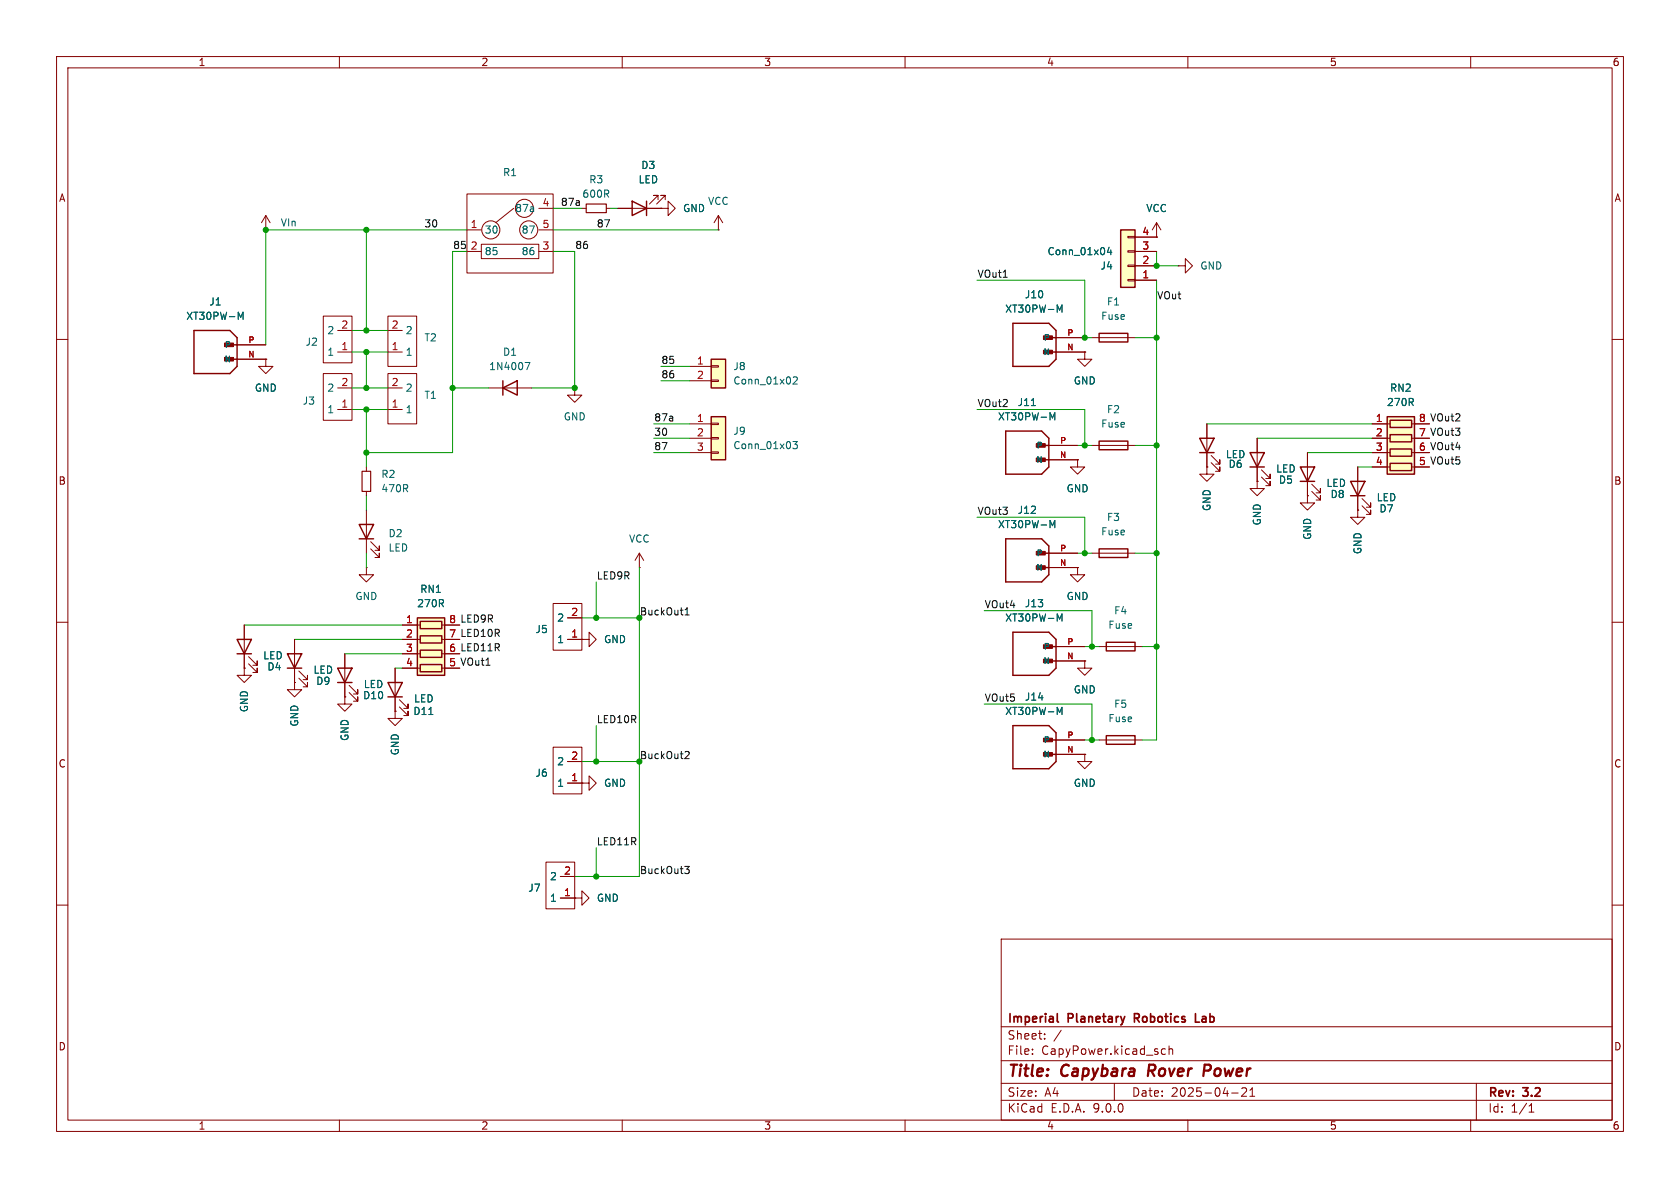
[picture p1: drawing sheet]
<svg xmlns="http://www.w3.org/2000/svg" width="297mm" height="210mm" viewBox="0 0 297 210" stroke-linecap="round" stroke-linejoin="round" font-family="sans-serif">
<g fill="none" stroke="#840000" stroke-width=".18">
<path d="M10 10h277v190h-277zM12 12h273v186h-273zM60 10v2M110 10v2M160 10v2M210 10v2M260 10v2M102.9 36.8h.7M107.2 36.8h.7M204.5 39.4l-.8 1.2M204.5 39.4l.7 1.2M204.5 39.4v2.5"/>
<path d="M68.6 55.9h5.1v8.9h-5.1zM68.6 58.4h2.5M204.5 41.9h.1M208.3 47h1.2v-1.3l1.3 1.3-1.3 1.3v-1.3M208.3 47h.1M10 60h2M47 63.5v1.3h1.3l-1.3 1.2-1.3-1.2h1.3M47 63.5h.1M57.1 66h5.1v8.3h-5.1zM59.7 72.4h2.5M59.7 68.6h2.5M68.6 66h5.1v8.9h-5.1z"/>
<path d="M68.6 62.2h2.5M68.6 72.4h2.5M68.6 68.6h2.5M185.4 78.7h5.1M191.8 62.2v1.3h1.2l-1.2 1.3-1.3-1.3h1.3M191.8 62.2h.1M193 78.7h7.7M285 60h2M185.4 81.3h5.1M190.5 81.3v1.3h1.3l-1.3 1.2-1.3-1.2h1.3M190.5 81.3h.1M10 110h2"/>
<path d="M285 110h2M96.5 152.4h5.1v8.3h-5.1zM99.1 158.8h2.5M99.1 154.9h2.5M101.6 158.8h1.3v-1.3l1.2 1.3-1.2 1.2v-1.2M101.6 158.8h.1M10 160h2M177 166h108v32h-108zM285 160h2M60 198v2M110 198v2M160 198v2"/>
<path d="M177 194.5h108M177 191.5h108M177 187.5h108M177 181.5h108M182.5 186.3v.1M182.5 185.5v.1M184.7 183.6v.1M184.7 182.8v.1M187.6 182.1l-1.3 2M197 191.5v3M205.3 186.1l.3 .3 .4-.1M206 185.5l-.4-.1-.3 .3"/>
<path d="M206.7 185.5l.2-.1 .3 .1 .1 .9M206.7 184.9v1.5M210 198v2M217.7 193.2h1.2M219.5 192.4l.6-.1 .2 .1 .1 .3-.9 1.1h.9M221 193.8h.8M221 192.7l.4-.4v1.5M260 198v2M261 191.5v6.5M270.3 196.6h.9M270.3 195.5l.4-.4v1.5"/>
</g>
<path d="M203.2 188.2l-.3 2M213.7 188.2h-.7l-.3 2M213.8 189.2l-1 .1" fill="none" stroke="#840000" stroke-width=".4"/>
<path d="M186.9 179.2v1.3l.2 .2M200.6 180h.5M201.1 179.2h-.5v1.5M211.3 179.2v1.5h.8" fill="none" stroke="#840000" stroke-width=".3"/>
<path d="M177.8 76.2h6.3l1.3 1.3v5.1l-1.3 1.2h-6.3zM183.5 78.7h1.9M194.3 78h5.1v1.5h-5.1zM183.5 81.3h1.9" fill="none" stroke="#840000" stroke-width=".25"/>
<g fill="#840000" stroke="#840000" stroke-width=".18">
<path d="M183.2 78.4h1.6v.7h-1.6z"/>
<path d="M183.2 81h1.6v.6h-1.6z"/>
</g>
<path d="M182.3 71.7h.8M185.6 73l.5 .9 .4-.9v1.2" fill="none" stroke="#006464" stroke-width=".18"/>
<path d="M103.6 36.1h3.6v1.5h-3.6z" fill="none" stroke="#840000" stroke-width=".2"/>
<path d="M73.8 109.2h4.8v10.2h-4.8z" fill="#ffffc2"/>
<g fill="none" stroke="#840000" stroke-width=".25">
<path d="M179.1 57.2h6.3l1.3 1.2v5.1l-1.3 1.3h-6.3zM184.8 59.7h1.9M194.3 58.9h5.1v1.6h-5.1zM184.8 62.2h1.9M212.1 77.5h2.5l-1.2 2.5zM212.1 80h2.5M73.8 109.2h4.8v10.2h-4.8zM74.3 109.9h3.8v1.2h-3.8zM74.3 112.4h3.8v1.3h-3.8zM74.3 114.9h3.8v1.3h-3.8zM74.3 117.5h3.8v1.2h-3.8zM68.6 120.7h2.5l-1.3 2.5z"/>
<path d="M68.6 123.2h2.5"/>
</g>
<g fill="none" stroke="#840000" stroke-width=".18">
<path d="M82.5 34.3h15.3v14h-15.3zM90.8 36.8l-3.2 2.6M95.2 36.8h2.6M82.5 40.6h2.6M82.5 44.5h2.6M85.1 43.2h10.1v2.5h-10.1zM95.2 40.6h2.6M95.2 44.5h2.6M186.7 59.7h5.1M193 59.7h7.7M186.7 62.2h5.1M213.4 74.9v7.7"/>
<path d="M213.4 82.6v1.2h1.2l-1.2 1.3-1.3-1.3h1.3M213.4 82.6h.1M214.1 81.8l1.5 1.5v-.7v.7h-.7M214.1 80.5l1.5 1.5v-.7v.7h-.7M69.8 118.1v7.6M71.1 110.5h3.2M71.1 113h3.2M71.1 115.6h3.2M71.1 118.1h3.2M78.1 110.5h3.2M78.1 113h3.2M78.1 115.6h3.2"/>
<path d="M78.1 118.1h3.2M69.8 125.7v1.3h1.3l-1.3 1.3-1.2-1.3h1.2M69.8 125.7h.1M70.6 125l1.5 1.5v-.8v.8h-.7M70.6 123.7l1.5 1.5v-.7v.7h-.7"/>
<circle cx="92.7" cy="36.8" r="1.6"/>
<circle cx="86.8" cy="40.6" r="1.6"/>
<circle cx="93.5" cy="40.6" r="1.6"/>
</g>
<g fill="#840000" stroke="#840000" stroke-width=".18">
<path d="M184.5 59.4h1.6v.6h-1.6z"/>
<path d="M184.5 61.9h1.6v.6h-1.6z"/>
</g>
<path d="M186.9 53.9l.4 .9 .4-.9v1.3M75.8 126.3h.7" fill="none" stroke="#006464" stroke-width=".18"/>
<path d="M198.1 40.6h2.6v10.2h-2.6z" fill="#ffffc2"/>
<g fill="none" stroke="#840000" stroke-width=".25">
<path d="M111.8 35.6l2.5 1.2-2.5 1.3zM114.3 35.6v2.5M34.3 58.4h6.3l1.3 1.3v5.1l-1.3 1.2h-6.3zM198.1 40.6h2.6v10.2h-2.6zM40 61h1.9M40 63.5h1.9M88.9 68.6l2.5-1.3v2.6zM88.9 67.3v2.6M229.9 82.6h2.5l-1.3 2.5zM229.9 85.1h2.5M41.9 113h2.5l-1.2 2.6zM41.9 115.6h2.5"/>
<path d="M50.8 115.6h2.5l-1.2 2.5zM50.8 118.1h2.5M59.7 118.1h2.5l-1.2 2.6zM59.7 120.7h2.5"/>
</g>
<g fill="none" stroke="#840000" stroke-width=".18">
<path d="M47 38.1l-.8 1.3M47 38.1l.8 1.3M47 38.1v2.5M109.2 36.8h7.6M116.3 35.3v-.8h-.7h.7l-1.5 1.6M116.8 36.8h1.3v-1.2l1.3 1.2-1.3 1.3v-1.3M116.8 36.8h.1M117.6 35.3v-.8h-.8h.8l-1.5 1.6M127 38.1l-.8 1.3M127 38.1l.8 1.3M127 38.1v2.5M47 40.6h.1"/>
<path d="M57.1 55.9h5.1v8.2h-5.1zM59.7 58.4h2.5M127 40.6h.1M199.4 49.4h1.3v.3h-1.3zM199.4 46.9h1.3v.2h-1.3zM199.4 44.3h1.3v.3h-1.3zM199.4 41.8h1.3v.2h-1.3zM200.7 49.5h3.8M200.7 47h3.8M200.7 44.5h3.8M200.7 41.9h3.8M41.9 61h5.1"/>
<path d="M41.9 63.5h5.1M59.7 62.2h2.5M86.4 68.6h7.6M101.6 68.6v1.3h1.3l-1.3 1.2-1.3-1.2h1.3M101.6 68.6h.1M231.1 87.6v1.3h1.3l-1.3 1.3-1.2-1.3h1.2M231.1 87.6h.1M231.1 80v7.6M231.9 86.9l1.5 1.5v-.8v.8h-.7M231.9 85.6l1.5 1.5v-.7v.7h-.7M240 90.2v1.2h1.3l-1.3 1.3-1.2-1.3h1.2M240 90.2h.1"/>
<path d="M43.2 118.1v1.3h1.2l-1.2 1.3-1.3-1.3h1.3M43.2 118.1h.1M43.2 110.5v7.6M43.9 117.3l1.6 1.6v-.8v.8h-.8M43.9 116.1l1.6 1.5v-.8v.8h-.8M52.1 113v7.7M52.8 119.9l1.6 1.5v-.7v.7h-.8M52.8 118.6l1.6 1.5v-.7v.7h-.8M61 115.6v7.6M52.1 120.7v1.2h1.2l-1.2 1.3-1.3-1.3h1.3M52.1 120.7h.1M61 123.2v1.3h1.2l-1.2 1.2-1.3-1.2h1.3"/>
<path d="M61 123.2h.1M61.7 122.4l1.5 1.6v-.8v.8h-.7M61.7 121.2l1.5 1.5v-.8v.8h-.7"/>
</g>
<path d="M42.1 55.2l.4 .9 .5-.9v1.3M196.1 43.7l-.3 .9h.8M196.4 44.2v.8M92.8 64.1h.9l-.6 1.2" fill="none" stroke="#006464" stroke-width=".18"/>
<g fill="#840000" stroke="#840000" stroke-width=".18">
<path d="M39.7 60.6h1.6v.7h-1.6z"/>
<path d="M39.7 63.2h1.6v.6h-1.6z"/>
</g>
<path d="M245.2 73.7h4.9v10.1h-4.9z" fill="#ffffc2"/>
<path d="M245.2 73.7h4.9v10.1h-4.9zM245.7 74.3h3.9v1.3h-3.9zM245.7 76.8h3.9v1.3h-3.9zM245.7 79.4h3.9v1.2h-3.9zM63.5 92.7h2.5l-1.2 2.6zM63.5 95.3h2.5M221 80h2.5l-1.3 2.6zM221 82.6h2.5M238.8 85.1h2.5l-1.3 2.5zM238.8 87.6h2.5M245.7 81.9h3.9v1.3h-3.9z" fill="none" stroke="#840000" stroke-width=".25"/>
<g fill="none" stroke="#840000" stroke-width=".18">
<path d="M222.2 77.5v7.6M242.6 74.9h3.1M242.6 77.5h3.1M249.6 74.9h3.1M249.6 77.5h3.1M64.8 82.6v.7M64.8 86.9v.7M64.8 90.2v7.6M65.5 97l1.6 1.6v-.8v.8h-.8M65.5 95.8l1.6 1.5v-.8v.8h-.8M223 84.3l1.5 1.6v-.8v.8h-.7M223 83.1l1.5 1.5v-.8v.8h-.7"/>
<path d="M240 82.6v7.6M240.8 89.4l1.5 1.5v-.7v.7h-.7M240.8 88.1l1.5 1.6v-.8v.8h-.7M242.6 80h3.1M242.6 82.6h3.1M249.6 80h3.1M249.6 82.6h3.1M64.8 100.3v1.3h1.2l-1.2 1.3-1.3-1.3h1.3M64.8 100.3h.1"/>
</g>
<path d="M64 83.3h1.5v3.6h-1.5z" fill="none" stroke="#840000" stroke-width=".2"/>
<path d="M125.7 73.7h2.6v7.6h-2.6z" fill="#ffffc2"/>
<path d="M125.7 73.7h2.6v7.6h-2.6z" fill="none" stroke="#840000" stroke-width=".25"/>
<path d="M121.9 74.9h3.8M121.9 77.5h3.8M125.7 74.8h1.3v.3h-1.3zM125.7 77.3h1.3v.3h-1.3zM125.7 79.9h1.3v.2h-1.3zM121.9 80h3.8" fill="none" stroke="#840000" stroke-width=".18"/>
<path d="M140.2 78h.8l-.5 .5 .4 .2v.5l-.2 .1-.5-.1" fill="none" stroke="#006464" stroke-width=".18"/>
<path d="M125.7 63.5h2.6v5.1h-2.6z" fill="#ffffc2"/>
<g fill="none" stroke="#840000" stroke-width=".25">
<path d="M125.7 63.5h2.6v5.1h-2.6zM177.8 95.3h6.3l1.3 1.2v5.1l-1.3 1.3h-6.3zM183.5 97.8h1.9M194.3 97h5.1v1.6h-5.1zM179.1 111.8h6.3l1.3 1.2v5.1l-1.3 1.3h-6.3zM183.5 100.3h1.9M184.8 114.3h1.9M184.8 116.8h1.9M195.6 113.5h5.1v1.6h-5.1zM179.1 128.3h6.3l1.3 1.2v5.1l-1.3 1.3h-6.3zM184.8 130.8h1.9M184.8 133.4h1.9"/>
<path d="M195.6 130h5.1v1.6h-5.1z"/>
</g>
<g fill="none" stroke="#840000" stroke-width=".18">
<path d="M109.2 36.8h2.6M114.3 36.8h2.5M116.8 36.8h.1M186.7 59.7h5.1M200.7 49.5h3.8M200.7 47h3.8M200.7 44.5h3.8M200.7 41.9h3.8M204.5 41.9h.1M41.9 61h5.1M41.9 63.5h5.1M47 63.5h.1"/>
<path d="M121.9 64.8h3.8M121.9 67.3h3.8M125.7 64.6h1.3v.3h-1.3zM125.7 67.2h1.3v.2h-1.3zM185.4 78.7h5.1M186.7 62.2h5.1M191.8 62.2h.1M213.4 74.9v2.6M222.2 77.5v2.5M242.6 74.9h2.5M242.6 77.5h2.5M250.2 74.9h2.5"/>
<path d="M250.2 77.5h2.5M113 97.8l-.7 1.3M113 97.8l.8 1.3M113 97.8v2.5M185.4 97.8h5.1M185.4 81.3h5.1M190.5 81.3h.1M193 97.8h7.7M213.4 82.6h.1M213.4 80v2.6M222.2 85.1v1.3h1.3l-1.3 1.2-1.2-1.2h1.2M222.2 85.1h.1"/>
<path d="M222.2 82.6v2.5M231.1 87.6h.1M231.1 80v2.6M231.1 85.1v2.5M240 90.2h.1M240 82.6v2.5M240 87.6v2.6M242.6 80h2.5M242.6 82.6h2.5M250.2 80h2.5M250.2 82.6h2.5M43.2 118.1h.1"/>
<path d="M43.2 110.5v2.5M43.2 115.6v2.5M52.1 113v2.6M52.1 118.1v2.6M61 115.6v2.5M69.8 118.1v2.6M71.1 113h2.6M71.1 110.5h2.6M71.1 115.6h2.6M71.1 118.1h2.6M78.7 113h2.6M78.7 110.5h2.6"/>
<path d="M78.7 115.6h2.6M78.7 118.1h2.6M97.8 106.7h5.1v8.2h-5.1zM100.3 113h2.6M100.3 109.2h2.6M102.9 113h1.2v-1.2l1.3 1.2-1.3 1.3v-1.3M102.9 113h.1M113 100.3h.1M185.4 100.3h5.1M186.7 114.3h5.1M186.7 116.8h5.1M190.5 100.3v1.3h1.3l-1.3 1.3-1.3-1.3h1.3"/>
<path d="M190.5 100.3h.1M191.8 116.8v1.3h1.2l-1.2 1.3-1.3-1.3h1.3M191.8 116.8h.1M194.3 114.3h7.6M52.1 120.7h.1M61 123.2h.1M61 120.7v2.5M69.8 125.7h.1M69.8 123.2v2.5M97.8 132.1h5.1v8.2h-5.1zM100.3 138.4h2.6M100.3 134.6h2.6"/>
<path d="M102.9 138.4h1.2v-1.2l1.3 1.2-1.3 1.3v-1.3M102.9 138.4h.1M186.7 130.8h5.1M186.7 133.4h5.1M191.8 133.4v1.2h1.2l-1.2 1.3-1.3-1.3h1.3M191.8 133.4h.1M194.3 130.8h7.6M99.1 158.8h2.5M99.1 154.9h2.5M101.6 158.8h.1"/>
</g>
<path d="M42.1 55.2l.4 .9 .5-.9v1.3M186.9 53.9l.4 .9 .4-.9v1.3M196.1 43.7l-.3 .9h.8M196.4 44.2v.8M140.2 66.7l.5-.1 .3 .4-.8 .9h.8M182.3 71.7h.8M185.6 73l.5 .9 .4-.9v1.2M185.6 92l.5 .9 .4-.9v1.3M186.9 108.5l.4 .9 .4-.9v1.3M75.8 126.3h.7M186.9 125l.4 .9 .4-.9v1.3" fill="none" stroke="#006464" stroke-width=".18"/>
<g fill="#840000" stroke="#840000" stroke-width=".18">
<path d="M184.5 130.5h1.6v.6h-1.6z"/>
<path d="M184.5 133h1.6v.7h-1.6z"/>
<path d="M184.5 114h1.6v.6h-1.6z"/>
<path d="M184.5 116.5h1.6v.7h-1.6z"/>
<path d="M183.2 97.5h1.6v.6h-1.6z"/>
<path d="M183.2 100h1.6v.6h-1.6z"/>
</g>
<path d="M177.4 49h.7M85.9 117.6h.7M121.1 108.7h.7M121.1 107.8l.4-.4v1.3M121.3 132.8l.4 .1 .1 .3-.7 .9h.7M121.1 153.2h.7l-.4 .4 .4 .2v.4l-.2 .2h-.4" fill="none" stroke="#0f0f0f" stroke-width=".18"/>
<g fill="none" stroke="#009600" stroke-width=".18">
<path d="M97.8 36.8h5.1M107.9 36.8h1.3M62.2 58.4h6.4M64.8 40.6v17.8M82.5 44.5h-2.5v35.5h-15.2M82.5 40.6h-35.5v20.4M97.8 44.5h3.8v24.1h-7.6M97.8 40.6h29.2M172.7 49.5h19.1v10.2h1.2M200.7 59.7h3.8M204.5 44.5v2.5h3.8M204.5 49.5v81.3h-2.6"/>
<path d="M62.2 72.4h6.4M62.2 68.6h6.4M62.2 62.2h6.4M64.8 62.2v6.4M64.8 72.4v10.2M80 68.6h6.4M115.6 77.5h6.3M115.6 74.9h6.3M116.8 64.8h5.1M116.8 67.3h5.1M172.7 72.4h19.1v6.3M190.5 78.7h2.5"/>
<path d="M200.7 78.7h3.8M213.4 74.9h29.2M222.2 77.5h20.4M64.8 87.6v2.6M64.8 97.8v2.5M115.6 80h6.3M172.7 91.4h19.1v6.4M190.5 97.8h2.5M200.7 97.8h3.8M231.1 80h11.5M240 82.6h2.6M43.2 110.5h27.9"/>
<path d="M52.1 113h19M61 115.6h10.1M69.8 118.1h1.3M102.9 109.2h10.1M105.4 102.9v6.3M113 100.3v54.6h-11.4M174 108h19v6.3M191.8 114.3h2.5M201.9 114.3h2.6M102.9 134.6h10.1M105.4 128.3v6.3M174 124.5h19v6.3"/>
<path d="M191.8 130.8h2.5M105.4 149.9v5"/>
</g>
<g fill="#009600" stroke="#009600" stroke-width=".18">
<circle cx="191.8" cy="97.8" r=".46"/>
<circle cx="204.5" cy="78.7" r=".46"/>
<circle cx="191.8" cy="78.7" r=".46"/>
<circle cx="191.8" cy="59.7" r=".46"/>
<circle cx="204.5" cy="59.7" r=".46"/>
<circle cx="64.8" cy="58.4" r=".46"/>
<circle cx="64.8" cy="72.4" r=".46"/>
<circle cx="64.8" cy="40.6" r=".46"/>
<circle cx="47" cy="40.6" r=".46"/>
<circle cx="64.8" cy="80" r=".46"/>
<circle cx="64.8" cy="68.6" r=".46"/>
<circle cx="64.8" cy="62.2" r=".46"/>
<circle cx="101.6" cy="68.6" r=".46"/>
<circle cx="80" cy="68.6" r=".46"/>
<circle cx="193" cy="130.8" r=".46"/>
<circle cx="204.5" cy="114.3" r=".46"/>
<circle cx="193" cy="114.3" r=".46"/>
<circle cx="113" cy="134.6" r=".46"/>
<circle cx="105.4" cy="109.2" r=".46"/>
<circle cx="105.4" cy="134.6" r=".46"/>
<circle cx="113" cy="109.2" r=".46"/>
<circle cx="105.4" cy="154.9" r=".46"/>
<circle cx="204.5" cy="97.8" r=".46"/>
<circle cx="204.5" cy="47" r=".46"/>
</g>
<g font-size="2.8" fill="#840000">
<text x="178" y="190.9">Title:</text>
<text x="187.7" y="190.9">Capybara</text>
<text x="203.8" y="190.9">Rover</text>
<text x="214.4" y="190.9">Power</text>
</g>
<g font-size="2.1" fill="#840000">
<text x="178" y="184">Sheet:</text>
<text x="178" y="181.2">Imperial</text>
<text x="188.9" y="181.2">Planetary</text>
<text x="201.2" y="181.2">Robotics</text>
<text x="212.6" y="181.2">Lab</text>
<text x="178" y="186.7">File:</text>
<text x="184.1" y="186.7">CapyPower.kicad_sch</text>
<text x="178" y="196.9">KiCad</text>
<text x="178" y="194.1">Size:</text>
<text x="184.7" y="194.1">A4</text>
<text x="185.7" y="196.9">E.D.A.</text>
<text x="193.3" y="196.9">9.0.0</text>
<text x="200" y="194.1">Date:</text>
<text x="207" y="194.1">2025-04-21</text>
<text x="263" y="194.3">Rev:</text>
<text x="263" y="196.9">Id:</text>
<text x="267.1" y="196.9">1/1</text>
<text x="269.4" y="194.3">3.2</text>
</g>
<g font-size="1.8" fill="#840000">
<text x="35" y="11.9">1</text>
<text x="85" y="11.9">2</text>
<text x="135" y="11.9">3</text>
<text x="185" y="11.9">4</text>
<text x="235" y="11.9">5</text>
<text x="285" y="11.9">6</text>
<text x="10.3" y="35.9">A</text>
<text x="285.3" y="35.9">A</text>
<text x="10.3" y="85.9">B</text>
<text x="285.3" y="85.9">B</text>
<text x="10.3" y="135.9">C</text>
<text x="285.3" y="135.9">C</text>
<text x="10.3" y="185.9">D</text>
<text x="285.3" y="185.9">D</text>
<text x="35" y="199.9">1</text>
<text x="85" y="199.9">2</text>
<text x="135" y="199.9">3</text>
<text x="185" y="199.9">4</text>
<text x="235" y="199.9">5</text>
<text x="285" y="199.9">6</text>
</g>
<g font-size="1.8" fill="#006464">
<text x="88.8" y="31.3">R1</text>
<text x="102.9" y="35.2">600R</text>
<text x="104.1" y="32.6">R3</text>
<text x="112.8" y="32.6">LED</text>
<text x="113.3" y="30.1">D3</text>
<text x="49.5" y="40.2">VIn</text>
<text x="85.6" y="41.5">30</text>
<text x="91" y="37.7">87a</text>
<text x="92.1" y="41.5">87</text>
<text x="120.7" y="37.7">GND</text>
<text x="125.1" y="36.4">VCC</text>
<text x="202.6" y="37.7">VCC</text>
<text x="85.6" y="45.3">85</text>
<text x="92.1" y="45.3">86</text>
<text x="185.1" y="45.3">Conn_01x04</text>
<text x="194.5" y="47.9">J4</text>
<text x="212.1" y="47.9">GND</text>
<text x="181.1" y="52.9">J10</text>
<text x="32.8" y="56.7">XT30PW-M</text>
<text x="36.9" y="54.2">J1</text>
<text x="57.8" y="59.3">2</text>
<text x="71.6" y="59.3">2</text>
<text x="177.6" y="55.5">XT30PW-M</text>
<text x="194.6" y="56.7">Fuse</text>
<text x="195.6" y="54.2">F1</text>
<text x="53.9" y="61.3">J2</text>
<text x="57.8" y="63.1">1</text>
<text x="71.6" y="63.1">1</text>
<text x="74.9" y="60.6">T2</text>
<text x="86.4" y="65.6">1N4007</text>
<text x="88.8" y="63.1">D1</text>
<text x="129.5" y="65.6">J8</text>
<text x="45" y="69.4">GND</text>
<text x="53.4" y="71.7">J3</text>
<text x="57.8" y="69.4">2</text>
<text x="71.6" y="69.4">2</text>
<text x="74.9" y="70.7">T1</text>
<text x="129.5" y="68.2">Conn_01x02</text>
<text x="179.8" y="72">J11</text>
<text x="189.7" y="68.2">GND</text>
<text x="245.1" y="72">270R</text>
<text x="245.6" y="69.4">RN2</text>
<text x="57.8" y="73.3">1</text>
<text x="71.6" y="73.3">1</text>
<text x="99.6" y="74.5">GND</text>
<text x="129.5" y="77.1">J9</text>
<text x="176.3" y="74.5">XT30PW-M</text>
<text x="194.6" y="75.8">Fuse</text>
<text x="195.6" y="73.3">F2</text>
<text x="129.5" y="79.6">Conn_01x03</text>
<text x="216.6" y="81.2">LED</text>
<text x="217.1" y="82.9">D6</text>
<text x="225.5" y="83.7">LED</text>
<text x="67.3" y="84.7">R2</text>
<text x="67.3" y="87.2">470R</text>
<text x="188.5" y="87.2">GND</text>
<text x="226" y="85.7">D5</text>
<text x="234.4" y="86.3">LED</text>
<text x="235.1" y="88.2">D8</text>
<text x="243.3" y="88.8">LED</text>
<text x="68.6" y="95.2">D2</text>
<text x="176.3" y="93.6">XT30PW-M</text>
<text x="179.8" y="91">J12</text>
<text x="194.6" y="94.8">Fuse</text>
<text x="195.6" y="92.3">F3</text>
<text x="214.2" y="90.4" transform="rotate(-90 214.2 90.4)">GND</text>
<text x="223.1" y="93" transform="rotate(-90 223.1 93)">GND</text>
<text x="232" y="95.5" transform="rotate(-90 232 95.5)">GND</text>
<text x="243.8" y="90.8">D7</text>
<text x="68.6" y="97.7">LED</text>
<text x="111.1" y="96.1">VCC</text>
<text x="240.9" y="98.1" transform="rotate(-90 240.9 98.1)">GND</text>
<text x="62.7" y="106.3">GND</text>
<text x="73.6" y="107.5">270R</text>
<text x="74.2" y="105">RN1</text>
<text x="181.1" y="107.5">J13</text>
<text x="188.5" y="106.3">GND</text>
<text x="94.6" y="112.1">J5</text>
<text x="98.4" y="113.9">1</text>
<text x="98.4" y="110.1">2</text>
<text x="106.7" y="113.9">GND</text>
<text x="177.6" y="110.1">XT30PW-M</text>
<text x="195.8" y="111.4">Fuse</text>
<text x="196.9" y="108.8">F4</text>
<text x="46.4" y="116.8">LED</text>
<text x="47.2" y="118.7">D4</text>
<text x="55.3" y="119.3">LED</text>
<text x="55.8" y="121.3">D9</text>
<text x="64.1" y="123.8">D10</text>
<text x="64.2" y="121.8">LED</text>
<text x="73.1" y="124.4">LED</text>
<text x="181.1" y="124.1">J14</text>
<text x="189.7" y="122.8">GND</text>
<text x="196.9" y="125.3">F5</text>
<text x="44" y="126" transform="rotate(-90 44 126)">GND</text>
<text x="52.9" y="128.5" transform="rotate(-90 52.9 128.5)">GND</text>
<text x="61.8" y="131.1" transform="rotate(-90 61.8 131.1)">GND</text>
<text x="73" y="126.6">D11</text>
<text x="177.6" y="126.6">XT30PW-M</text>
<text x="195.8" y="127.9">Fuse</text>
<text x="70.7" y="133.6" transform="rotate(-90 70.7 133.6)">GND</text>
<text x="94.6" y="137.5">J6</text>
<text x="98.4" y="135.5">2</text>
<text x="98.4" y="139.3">1</text>
<text x="106.7" y="139.3">GND</text>
<text x="189.7" y="139.3">GND</text>
<text x="97.1" y="155.8">2</text>
<text x="93.3" y="157.8">J7</text>
<text x="97.1" y="159.6">1</text>
<text x="105.4" y="159.6">GND</text>
</g>
<g font-size="1.8" fill="#0f0f0f">
<text x="74.9" y="40.3">30</text>
<text x="99.1" y="36.5">87a</text>
<text x="105.4" y="40.3">87</text>
<text x="80" y="44.1">85</text>
<text x="101.6" y="44.1">86</text>
<text x="172.7" y="49.2">VOut1</text>
<text x="204.5" y="53">VOut</text>
<text x="116.8" y="64.4">85</text>
<text x="116.8" y="67">86</text>
<text x="115.6" y="74.6">87a</text>
<text x="115.6" y="77.1">30</text>
<text x="172.7" y="72">VOut2</text>
<text x="250.8" y="74.7">8 VOut2</text>
<text x="250.8" y="77.2">7 VOut3</text>
<text x="115.6" y="79.7">87</text>
<text x="250.8" y="79.8">6 VOut4</text>
<text x="250.8" y="82.3">5 VOut5</text>
<text x="172.7" y="91.1">VOut3</text>
<text x="105.4" y="102.5">LED9R</text>
<text x="174" y="107.6">VOut4</text>
<text x="79.3" y="110.2">8 LED9R</text>
<text x="79.3" y="112.8">7 LED10R</text>
<text x="113" y="108.9">BuckOut1</text>
<text x="79.3" y="115.3">6 LED11R</text>
<text x="79.3" y="117.9">5 VOut1</text>
<text x="174" y="124.1">VOut5</text>
<text x="105.4" y="127.9">LED10R</text>
<text x="113" y="134.3">BuckOut2</text>
<text x="105.4" y="149.5">LED11R</text>
<text x="113" y="154.6">BuckOut3</text>
</g>
<g font-size="1.8" fill="#a90000">
<text x="83.1" y="40.4">1</text>
<text x="95.8" y="36.6">4</text>
<text x="95.8" y="40.4">5</text>
<text x="201.9" y="41.7">4</text>
<text x="83.1" y="44.2">2</text>
<text x="95.8" y="44.2">3</text>
<text x="201.9" y="46.7">2</text>
<text x="201.9" y="44.2">3</text>
<text x="201.9" y="49.3">1</text>
<text x="60.3" y="58.2">2</text>
<text x="69.1" y="58.2">2</text>
<text x="60.3" y="62">1</text>
<text x="69.1" y="62">1</text>
<text x="123.1" y="64.5">1</text>
<text x="60.3" y="68.3">2</text>
<text x="69.1" y="68.3">2</text>
<text x="123.1" y="67.1">2</text>
<text x="60.3" y="72.1">1</text>
<text x="69.1" y="72.1">1</text>
<text x="123.1" y="74.7">1</text>
<text x="123.1" y="77.2">2</text>
<text x="243.1" y="74.7">1</text>
<text x="243.1" y="77.2">2</text>
<text x="250.8" y="74.7">8</text>
<text x="250.8" y="77.2">7</text>
<text x="123.1" y="79.8">3</text>
<text x="243.1" y="79.8">3</text>
<text x="243.1" y="82.3">4</text>
<text x="250.8" y="79.8">6</text>
<text x="250.8" y="82.3">5</text>
<text x="71.7" y="110.2">1</text>
<text x="71.7" y="112.8">2</text>
<text x="79.3" y="110.2">8</text>
<text x="79.3" y="112.8">7</text>
<text x="100.9" y="112.8">1</text>
<text x="100.9" y="109">2</text>
<text x="71.7" y="115.3">3</text>
<text x="71.7" y="117.9">4</text>
<text x="79.3" y="115.3">6</text>
<text x="79.3" y="117.9">5</text>
<text x="100.9" y="134.4">2</text>
<text x="100.9" y="138.2">1</text>
<text x="99.6" y="154.7">2</text>
<text x="99.6" y="158.5">1</text>
</g>
<g font-size="1.4" fill="#a90000">
<text x="188.6" y="59.4">P</text>
<text x="43.8" y="63.2">N</text>
<text x="43.8" y="60.7">P</text>
<text x="188.6" y="62">N</text>
<text x="187.3" y="81">N</text>
<text x="187.3" y="78.5">P</text>
<text x="187.3" y="100.1">N</text>
<text x="187.3" y="97.5">P</text>
<text x="188.6" y="116.6">N</text>
<text x="188.6" y="114">P</text>
<text x="188.6" y="130.6">P</text>
<text x="188.6" y="133.1">N</text>
</g>
<g font-size="1.4" fill="#006464">
<text x="39.6" y="64.2">N</text>
<text x="39.6" y="61.7">P</text>
<text x="184.4" y="63">N</text>
<text x="184.4" y="60.4">P</text>
<text x="183.1" y="82">N</text>
<text x="183.1" y="79.5">P</text>
<text x="183.1" y="101.1">N</text>
<text x="183.1" y="98.5">P</text>
<text x="184.4" y="117.6">N</text>
<text x="184.4" y="115">P</text>
<text x="184.4" y="131.5">P</text>
<text x="184.4" y="134.1">N</text>
</g>
</svg>
